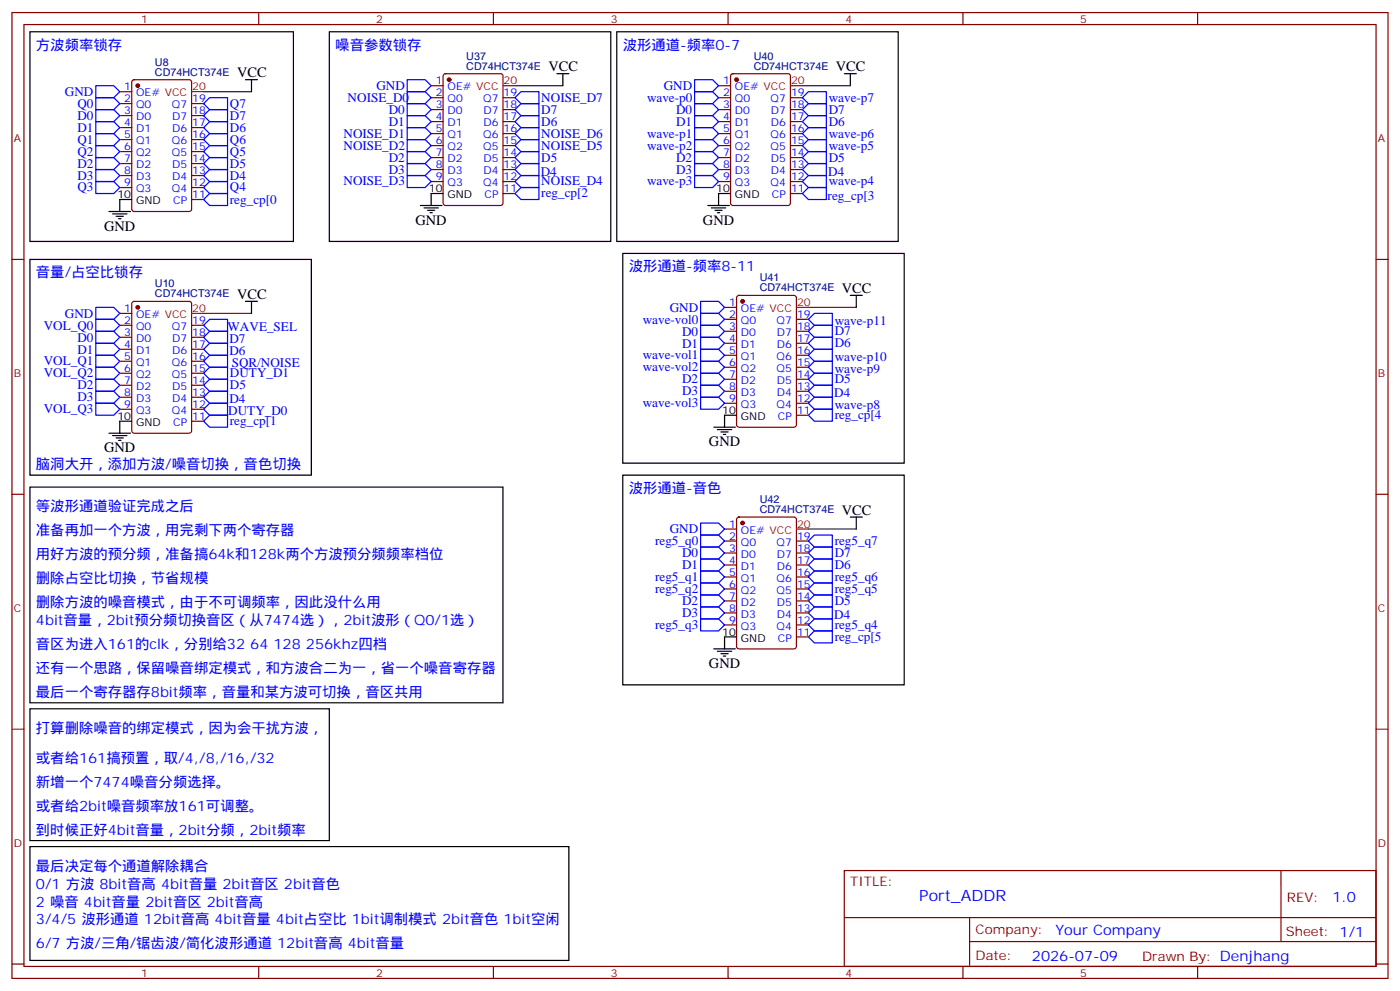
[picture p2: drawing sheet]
<svg xmlns="http://www.w3.org/2000/svg" width="412mm" height="292mm" viewBox="0 0 412 292" stroke-linecap="round" stroke-linejoin="round" font-family="sans-serif">
<g fill="none" stroke="#870000" stroke-width=".35">
<path d="M3.5 3.7h405.4v284.3h-405.4zM7.1 7.2h398.2v277.3h-398.2zM76.2 3.7v3.5M145.3 3.7v3.5M214.5 3.7v3.5M283.6 3.7v3.5M352.8 3.7v3.5M35.3 27h3.5M35.3 30.5h3.5M35.3 34h3.5M35.3 37.6h3.5M39 23.7l.5-.2h16.2l.7 .4v37.7l-.4 .6-16.5 .1-.6-.5-.1-37.6z"/>
<path d="M56.4 30.5h3.6M56.4 34h3.6M56.4 37.6h3.6M127 25.2h3.5M127 28.8h3.5M127 32.3h3.5M127 35.8h3.5M127 39.3h3.5M130.8 21.9l.4-.2h16.3l.6 .4 .1 37.7-.5 .6-16.5 .1-.6-.5-.1-37.6zM148.2 28.8h3.5M148.2 32.3h3.5M148.2 35.8h3.5"/>
<path d="M148.2 39.3h3.5M211.7 25.2h3.5M211.7 28.8h3.5M211.7 32.3h3.5M211.7 35.8h3.5M211.7 39.3h3.5M215.4 21.9l.5-.2h16.2l.7 .4v37.7l-.4 .6-16.5 .1-.7-.5v-37.6zM232.8 28.8h3.6M232.8 32.3h3.6M232.8 35.8h3.6M232.8 39.3h3.6M35.3 41.1h3.5"/>
<path d="M35.3 44.6h3.5M35.3 48.2h3.5M35.3 51.7h3.5M35.3 55.2h3.5M56.4 41.1h3.6M56.4 44.6h3.6M56.4 48.2h3.6M56.4 51.7h3.6M56.4 55.2h3.6M56.4 58.7h3.6M127 42.9h3.5M127 46.4h3.5"/>
<path d="M127 49.9h3.5M127 53.4h3.5M148.2 42.9h3.5M148.2 46.4h3.5M148.2 49.9h3.5M148.2 53.4h3.5M148.2 57h3.5M211.7 42.9h3.5M211.7 46.4h3.5M211.7 49.9h3.5M211.7 53.4h3.5M232.8 42.9h3.6"/>
<path d="M232.8 46.4h3.6M232.8 49.9h3.6M232.8 53.4h3.6M232.8 57h3.6M3.5 76.4h3.6M405.3 76.4h3.6M35.3 92.3h3.5M35.3 95.8h3.5M35.3 99.3h3.5M39 88.9l.5-.2h16.2l.7 .5v37.6l-.4 .7h-16.5l-.6-.4-.1-37.7zM56.4 95.8h3.6M56.4 99.3h3.6"/>
<path d="M213.4 90.5h3.6M213.4 94h3.6M213.4 97.5h3.6M217.2 87.2l.5-.2h16.2l.6 .4 .1 37.7-.5 .6-16.4 .1-.7-.5v-37.6zM234.6 94h3.5M234.6 97.5h3.5M35.3 102.8h3.5M35.3 106.4h3.5M35.3 109.9h3.5M35.3 113.4h3.5M35.3 116.9h3.5M56.4 102.8h3.6"/>
<path d="M56.4 106.4h3.6M56.4 109.9h3.6M56.4 113.4h3.6M56.4 116.9h3.6M213.4 101.1h3.6M213.4 104.6h3.6M213.4 108.1h3.6M213.4 111.7h3.6M213.4 115.2h3.6M213.4 118.7h3.6M234.6 101.1h3.5M234.6 104.6h3.5"/>
<path d="M234.6 108.1h3.5M234.6 111.7h3.5M234.6 115.2h3.5M234.6 118.7h3.5M35.3 120.5h3.5M56.4 120.5h3.6M56.4 124h3.6M234.6 122.2h3.5M3.5 145.5h3.6M213.4 155.8h3.6M213.4 159.3h3.6M217.2 152.4l.5-.2h16.2l.6 .5 .1 37.6-.5 .7h-16.4l-.7-.4v-37.7z"/>
<path d="M234.6 159.3h3.5M405.3 145.5h3.6M213.4 162.8h3.6M213.4 166.3h3.6M213.4 169.9h3.6M213.4 173.4h3.6M213.4 176.9h3.6M234.6 162.8h3.5M234.6 166.3h3.5M234.6 169.9h3.5M234.6 173.4h3.5M234.6 176.9h3.5"/>
<path d="M213.4 180.4h3.6M213.4 184h3.6M234.6 180.4h3.5M234.6 184h3.5M234.6 187.5h3.5M3.5 214.7h3.6M405.3 214.7h3.6M248.7 256.3h156.6v28.2h-156.6zM377.3 256.3v20.9M248.7 270.1h156.5M285.6 277.2h119.6M285.6 270.1v14.2"/>
<path d="M3.5 283.8h3.6M76.2 284.5v3.5M145.3 284.5v3.5M214.5 284.5v3.5M283.6 284.5v3.5M352.8 284.5v3.5M405.3 283.8h3.6"/>
</g>
<g fill="none" stroke="#00f" stroke-width=".35">
<path d="M28.2 39.3h5.3l1.8 1.8-1.8 1.8h-5.3zM28.2 28.8h5.3l1.8 1.7-1.8 1.8h-5.3zM28.2 35.8h5.3l1.8 1.8-1.8 1.7h-5.3zM28.2 32.3h5.3l1.8 1.7-1.8 1.8h-5.3zM28.2 25.2h5.3l1.8 1.8-1.8 1.8h-5.3zM60 34l1.7-1.7h5.3v3.5h-5.3zM61.7 28.8h5.3v3.5h-5.3l-1.7-1.8zM61.7 35.8h5.3v3.5h-5.3l-1.7-1.7zM119.9 34h5.3l1.8 1.8-1.8 1.8h-5.3zM119.9 30.5h5.3l1.8 1.8-1.8 1.7h-5.3zM119.9 23.5h5.3l1.8 1.7-1.8 1.8h-5.3zM119.9 27h5.3l1.8 1.8-1.8 1.7h-5.3z"/>
<path d="M119.9 37.6h5.3l1.8 1.7-1.8 1.8h-5.3zM151.7 28.8l1.8-1.8h5.2v3.5h-5.2zM153.5 34h5.2v3.6h-5.2l-1.8-1.8zM153.5 30.5h5.2v3.5h-5.2l-1.8-1.7zM153.5 37.6h5.2v3.5h-5.2l-1.8-1.8zM204.6 23.5h5.3l1.8 1.7-1.8 1.8h-5.3zM204.6 30.5h5.3l1.8 1.8-1.8 1.7h-5.3zM204.6 34h5.3l1.8 1.8-1.8 1.8h-5.3zM204.6 27h5.3l1.8 1.8-1.8 1.7h-5.3zM204.6 37.6h5.3l1.8 1.7-1.8 1.8h-5.3zM238.1 30.5h5.3v3.5h-5.3l-1.7-1.7zM238.1 34h5.3v3.6h-5.3l-1.7-1.8z"/>
<path d="M238.1 37.6h5.3v3.5h-5.3l-1.7-1.8zM238.1 27h5.3v3.5h-5.3l-1.7-1.7zM28.2 53.4h5.3l1.8 1.8-1.8 1.8h-5.3zM28.2 42.9h5.3l1.8 1.7-1.8 1.8h-5.3zM28.2 49.9h5.3l1.8 1.8-1.8 1.7h-5.3zM28.2 46.4h5.3l1.8 1.8-1.8 1.7h-5.3zM60 58.7l1.7-1.7h5.3v3.5h-5.3zM60 41.1l1.7-1.8h5.3v3.6h-5.3zM60 44.6l1.7-1.7h5.3v3.5h-5.3zM60 48.2l1.7-1.8h5.3v3.5h-5.3zM60 51.7l1.7-1.8h5.3v3.5h-5.3zM61.7 53.4h5.3v3.6h-5.3l-1.7-1.8z"/>
<path d="M119.9 48.2h5.3l1.8 1.7-1.8 1.8h-5.3zM119.9 44.6h5.3l1.8 1.8-1.8 1.8h-5.3zM119.9 41.1h5.3l1.8 1.8-1.8 1.7h-5.3zM119.9 51.7h5.3l1.8 1.7-1.8 1.8h-5.3zM153.5 55.2h5.2v3.5h-5.2l-1.8-1.7zM153.5 48.2h5.2v3.5h-5.2l-1.8-1.8zM153.5 44.6h5.2v3.6h-5.2l-1.8-1.8zM153.5 51.7h5.2v3.5h-5.2l-1.8-1.8zM153.5 41.1h5.2v3.5h-5.2l-1.8-1.7zM204.6 44.6h5.3l1.8 1.8-1.8 1.8h-5.3zM204.6 48.2h5.3l1.8 1.7-1.8 1.8h-5.3zM204.6 41.1h5.3l1.8 1.8-1.8 1.7h-5.3z"/>
<path d="M204.6 51.7h5.3l1.8 1.7-1.8 1.8h-5.3zM238.1 44.6h5.3v3.6h-5.3l-1.7-1.8zM238.1 48.2h5.3v3.5h-5.3l-1.7-1.8zM238.1 55.2h5.3v3.5h-5.3l-1.7-1.7zM238.1 51.7h5.3v3.5h-5.3l-1.7-1.8zM238.1 41.1h5.3v3.5h-5.3l-1.7-1.7zM28.2 94h5.3l1.8 1.8-1.8 1.7h-5.3zM28.2 97.5h5.3l1.8 1.8-1.8 1.8h-5.3zM28.2 90.5h5.3l1.8 1.8-1.8 1.7h-5.3zM60 95.8l1.7-1.8h5.3v3.5h-5.3zM60 99.3l1.7-1.8h5.3v3.6h-5.3zM206.4 99.3h5.3l1.7 1.8-1.7 1.7h-5.3z"/>
<path d="M206.4 95.8h5.3l1.7 1.7-1.7 1.8h-5.3zM206.4 88.7h5.3l1.7 1.8-1.7 1.8h-5.3zM206.4 92.3h5.3l1.7 1.7-1.7 1.8h-5.3zM238.1 94l1.8-1.7h5.3v3.5h-5.3zM239.9 99.3h5.3v3.5h-5.3l-1.8-1.7zM239.9 95.8h5.3v3.5h-5.3l-1.8-1.8zM28.2 118.7h5.3l1.8 1.8-1.8 1.7h-5.3zM28.2 108.1h5.3l1.8 1.8-1.8 1.8h-5.3zM28.2 104.6h5.3l1.8 1.8-1.8 1.7h-5.3zM28.2 115.2h5.3l1.8 1.7-1.8 1.8h-5.3zM28.2 111.7h5.3l1.8 1.7-1.8 1.8h-5.3zM28.2 101.1h5.3l1.8 1.7-1.8 1.8h-5.3z"/>
<path d="M60 102.8l1.7-1.7h5.3v3.5h-5.3zM61.7 104.6h5.3v3.5h-5.3l-1.7-1.7zM61.7 108.1h5.3v3.6h-5.3l-1.7-1.8zM61.7 118.7h5.3v3.5h-5.3l-1.7-1.7zM61.7 111.7h5.3v3.5h-5.3l-1.7-1.8zM61.7 115.2h5.3v3.5h-5.3l-1.7-1.8zM206.4 113.4h5.3l1.7 1.8-1.7 1.7h-5.3zM206.4 109.9h5.3l1.7 1.8-1.7 1.7h-5.3zM206.4 102.8h5.3l1.7 1.8-1.7 1.8h-5.3zM206.4 106.4h5.3l1.7 1.7-1.7 1.8h-5.3zM206.4 116.9h5.3l1.7 1.8-1.7 1.8h-5.3zM238.1 108.1l1.8-1.7h5.3v3.5h-5.3z"/>
<path d="M238.1 118.7l1.8-1.8h5.3v3.6h-5.3zM239.9 113.4h5.3v3.5h-5.3l-1.8-1.7zM239.9 109.9h5.3v3.5h-5.3l-1.8-1.7zM239.9 102.8h5.3v3.6h-5.3l-1.8-1.8zM60 124l1.7-1.8h5.3v3.6h-5.3zM239.9 120.5h5.3v3.5h-5.3l-1.8-1.8zM206.4 154h5.3l1.7 1.8-1.7 1.7h-5.3zM206.4 157.5h5.3l1.7 1.8-1.7 1.7h-5.3zM239.9 157.5h5.3v3.5h-5.3l-1.8-1.7zM206.4 161h5.3l1.7 1.8-1.7 1.8h-5.3zM206.4 164.6h5.3l1.7 1.7-1.7 1.8h-5.3zM206.4 175.2h5.3l1.7 1.7-1.7 1.8h-5.3z"/>
<path d="M206.4 178.7h5.3l1.7 1.7-1.7 1.8h-5.3zM206.4 168.1h5.3l1.7 1.8-1.7 1.7h-5.3zM206.4 171.6h5.3l1.7 1.8-1.7 1.8h-5.3zM239.9 161h5.3v3.6h-5.3l-1.8-1.8zM239.9 164.6h5.3v3.5h-5.3l-1.8-1.8zM239.9 175.2h5.3v3.5h-5.3l-1.8-1.8zM239.9 178.7h5.3v3.5h-5.3l-1.8-1.8zM239.9 171.6h5.3v3.6h-5.3l-1.8-1.8zM239.9 168.1h5.3v3.5h-5.3l-1.8-1.7zM206.4 182.2h5.3l1.7 1.8-1.7 1.7h-5.3zM239.9 185.7h5.3v3.6h-5.3l-1.8-1.8zM239.9 182.2h5.3v3.5h-5.3l-1.8-1.7z"/>
</g>
<g fill="none" stroke="#000" stroke-width=".35">
<path d="M8.8 9.3h77.6v61.8h-77.6zM97 9.3h82.9v61.8h-82.9zM181.7 9.3h82.9v61.8h-82.9zM72.3 23.5h3.5M74.1 23.5v3.5M164 21.7h3.6M165.8 21.7v3.5M248.7 21.7h3.5M250.5 21.7v3.5M38.8 58.7h-3.5v3.6M130.5 57h-3.5v3.5M215.2 57h-3.5v3.5"/>
<path d="M8.8 76.4h82.9v63.5h-82.9zM32.1 62.3h6.4M33.2 63h4.2M34.2 63.7h2.1M34.9 64.4h.7M123.8 60.5h6.4M124.9 61.2h4.2M125.9 61.9h2.2M126.6 62.6h.8M183.4 74.6h82.9v61.7h-82.9zM208.5 60.5h6.3M209.5 61.2h4.3"/>
<path d="M210.6 61.9h2.1M211.3 62.6h.7M72.3 88.7h3.5M74.1 88.7v3.6M250.5 87h3.5M252.2 87v3.5M32.1 127.5h6.4M33.2 128.2h4.2M34.2 128.9h2.1M34.9 129.6h.7M38.8 124h-3.5v3.5M183.4 139.9h82.9v61.7h-82.9z"/>
<path d="M210.3 125.8h6.3M211.3 126.5h4.2M212.4 127.2h2.1M213.1 127.9h.7M217 122.2h-3.6v3.6M8.8 143.4h139.4v63.5h-139.4zM250.5 152.2h3.5M252.2 152.2v3.6M210.3 191h6.3M211.3 191.7h4.2M212.4 192.4h2.1M213.1 193.1h.7"/>
<path d="M217 187.5h-3.6v3.5M8.8 208.7h88.2v38.8h-88.2zM8.8 249.2h158.8v33.6h-158.8z"/>
</g>
<path d="M60 27h14.1M151.7 25.2h14.1M236.4 25.2h14.1M60 92.3h14.1M238.1 90.5h14.1M238.1 155.8h14.1" fill="none" stroke="#008700" stroke-width=".35"/>
<g fill="#870000" stroke="#870000" stroke-width=".35">
<circle cx="132.3" cy="23.5" r=".53"/>
<circle cx="40.6" cy="90.5" r=".53"/>
<circle cx="40.6" cy="25.2" r=".53"/>
<circle cx="217" cy="23.5" r=".53"/>
<circle cx="218.7" cy="88.7" r=".53"/>
<circle cx="218.7" cy="154" r=".53"/>
</g>
<path d="M56.4 27h3.6M148.2 25.2h3.5M232.8 25.2h3.6M56.4 92.3h3.6M234.6 90.5h3.5M234.6 155.8h3.5" fill="none" stroke="#f00" stroke-width=".35"/>
<text font-size="4.6" fill="#00f" x="270.8" y="265.3">Port_ADDR</text>
<g font-size="4.2" fill="#00f">
<text x="10.6" y="14.6">方波频率锁存</text>
<text x="98.8" y="14.6">噪音参数锁存</text>
<text x="183.4" y="14.6">波形通道-频率0-7</text>
<text x="10.6" y="81.7">音量/占空比锁存</text>
<text x="185.2" y="79.9">波形通道-频率8-11</text>
<text x="10.6" y="138.1">脑洞大开，添加方波/噪音切换，音色切换</text>
<text x="185.2" y="145.2">波形通道-音色</text>
<text x="10.6" y="150.5">等波形通道验证完成之后</text>
<text x="10.6" y="157.5">准备再加一个方波，用完剩下两个寄存器</text>
<text x="10.6" y="164.6">用好方波的预分频，准备搞64k和128k两个方波预分频频率档位</text>
<text x="10.6" y="171.6">删除占空比切换，节省规模</text>
<text x="10.6" y="178.7">删除方波的噪音模式，由于不可调频率，因此没什么用</text>
<text x="10.6" y="184">4bit音量，2bit预分频切换音区（从7474选），2bit波形（Q0/1选）</text>
<text x="10.6" y="191">音区为进入161的clk，分别给32 64 128 256khz四档</text>
<text x="10.6" y="198.1">还有一个思路，保留噪音绑定模式，和方波合二为一，省一个噪音寄存器</text>
<text x="10.6" y="205.1">最后一个寄存器存8bit频率，音量和某方波可切换，音区共用</text>
<text x="10.6" y="215.7">打算删除噪音的绑定模式，因为会干扰方波，</text>
<text x="10.6" y="224.5">或者给161搞预置，取/4,/8,/16,/32</text>
<text x="10.6" y="231.6">新增一个7474噪音分频选择。</text>
<text x="10.6" y="238.7">或者给2bit噪音频率放161可调整。</text>
<text x="10.6" y="245.7">到时候正好4bit音量，2bit分频，2bit频率</text>
<text x="10.6" y="256.3">最后决定每个通道解除耦合</text>
<text x="10.6" y="261.6">0/1 方波 8bit音高 4bit音量 2bit音区 2bit音色</text>
<text x="10.6" y="266.9">2 噪音 4bit音量 2bit音区 2bit音高</text>
<text x="392.5" y="265.6">1.0</text>
<text x="10.6" y="272.2">3/4/5 波形通道 12bit音高 4bit音量 4bit占空比 1bit调制模式 2bit音色 1bit空闲</text>
<text x="310.9" y="275.1">Your Company</text>
<text x="10.6" y="279.2">6/7 方波/三角/锯齿波/简化波形通道 12bit音高 4bit音量</text>
<text x="304" y="282.9">2026-07-09</text>
</g>
<g font-size="4.2">
<text x="69.8" y="22.8">VCC</text>
<text x="161.6" y="21">VCC</text>
<text x="246.2" y="21">VCC</text>
<text x="30.7" y="67.9">GND</text>
<text x="122.4" y="66.1">GND</text>
<text x="207.1" y="66.1">GND</text>
<text x="69.8" y="88">VCC</text>
<text x="248" y="86.3">VCC</text>
<text x="208.8" y="131.4">GND</text>
<text x="30.7" y="133.2">GND</text>
<text x="248" y="151.5">VCC</text>
<text x="208.8" y="196.7">GND</text>
</g>
<g font-size="3.9" fill="#00f">
<text x="19.1" y="28.3">GND</text>
<text x="110.9" y="26.5">GND</text>
<text x="159.5" y="29.9">NOISE_D7</text>
<text x="195.5" y="26.5">GND</text>
<text x="244.1" y="29.9">wave-p7</text>
<text x="22.8" y="31.8">Q0</text>
<text x="22.8" y="35.3">D0</text>
<text x="67.7" y="31.7">Q7</text>
<text x="67.7" y="35.2">D7</text>
<text x="102.4" y="30.1">NOISE_D0</text>
<text x="114.5" y="33.5">D0</text>
<text x="159.5" y="33.4">D7</text>
<text x="190.6" y="30">wave-p0</text>
<text x="199.2" y="33.5">D0</text>
<text x="244.1" y="33.4">D7</text>
<text x="22.8" y="38.8">D1</text>
<text x="67.7" y="38.7">D6</text>
<text x="101.2" y="40.5">NOISE_D1</text>
<text x="114.5" y="37.1">D1</text>
<text x="159.5" y="37">D6</text>
<text x="159.5" y="40.5">NOISE_D6</text>
<text x="190.6" y="40.5">wave-p1</text>
<text x="199.2" y="37.1">D1</text>
<text x="244.1" y="37">D6</text>
<text x="244.1" y="40.5">wave-p6</text>
<text x="22.8" y="45.8">Q2</text>
<text x="22.8" y="42.3">Q1</text>
<text x="67.7" y="42.3">Q6</text>
<text x="67.7" y="45.8">Q5</text>
<text x="101.2" y="44">NOISE_D2</text>
<text x="114.5" y="47.6">D2</text>
<text x="159.5" y="47.6">D5</text>
<text x="159.5" y="44">NOISE_D5</text>
<text x="190.6" y="44">wave-p2</text>
<text x="199.2" y="47.6">D2</text>
<text x="244.1" y="47.6">D5</text>
<text x="244.1" y="44">wave-p5</text>
<text x="22.8" y="52.8">D3</text>
<text x="22.8" y="49.3">D2</text>
<text x="67.7" y="49.3">D5</text>
<text x="67.7" y="52.8">D4</text>
<text x="114.5" y="51.1">D3</text>
<text x="159.3" y="51.7">D4</text>
<text x="199.2" y="51.1">D3</text>
<text x="244" y="51.7">D4</text>
<text x="22.8" y="56.4">Q3</text>
<text x="67.7" y="60">reg_cp[0</text>
<text x="67.7" y="56.4">Q4</text>
<text x="101.2" y="54.6">NOISE_D3</text>
<text x="159.5" y="58.1">reg_cp[2</text>
<text x="159.5" y="54.6">NOISE_D4</text>
<text x="190.6" y="54.6">wave-p3</text>
<text x="243.8" y="58.7">reg_cp[3</text>
<text x="244.1" y="54.6">wave-p4</text>
<text x="19.1" y="93.5">GND</text>
<text x="189.3" y="95.3">wave-vol0</text>
<text x="197.3" y="91.8">GND</text>
<text x="245.9" y="95.7">wave-p11</text>
<text x="12.9" y="97">VOL_Q0</text>
<text x="22.8" y="100.6">D0</text>
<text x="67" y="97.5">WAVE_SEL</text>
<text x="67.6" y="101.1">D7</text>
<text x="200.9" y="98.8">D0</text>
<text x="245.9" y="98.7">D7</text>
<text x="12.9" y="107.5">VOL_Q1</text>
<text x="22.8" y="104.1">D1</text>
<text x="67.6" y="104.6">D6</text>
<text x="189.3" y="105.8">wave-vol1</text>
<text x="200.9" y="102.3">D1</text>
<text x="245.9" y="102.2">D6</text>
<text x="245.9" y="106.3">wave-p10</text>
<text x="12.9" y="111.1">VOL_Q2</text>
<text x="67.7" y="111.1">DUTY_D1</text>
<text x="68.2" y="108.1">SQR/NOISE</text>
<text x="189.3" y="109.3">wave-vol2</text>
<text x="200.9" y="112.8">D2</text>
<text x="245.9" y="112.8">D5</text>
<text x="245.9" y="109.8">wave-p9</text>
<text x="22.8" y="118.1">D3</text>
<text x="22.8" y="114.6">D2</text>
<text x="67.6" y="118.7">D4</text>
<text x="67.7" y="114.6">D5</text>
<text x="189.3" y="119.9">wave-vol3</text>
<text x="200.9" y="116.3">D3</text>
<text x="245.7" y="116.9">D4</text>
<text x="12.9" y="121.6">VOL_Q3</text>
<text x="67.2" y="122.2">DUTY_D0</text>
<text x="67.7" y="125.2">reg_cp[1</text>
<text x="245.9" y="123.4">reg_cp[4</text>
<text x="245.9" y="120.4">wave-p8</text>
<text x="193" y="160.5">reg5_q0</text>
<text x="197.3" y="157">GND</text>
<text x="245.9" y="160.4">reg5_q7</text>
<text x="200.9" y="164.1">D0</text>
<text x="200.9" y="167.6">D1</text>
<text x="245.9" y="164">D7</text>
<text x="245.9" y="167.5">D6</text>
<text x="193" y="171">reg5_q1</text>
<text x="245.9" y="171">reg5_q6</text>
<text x="193" y="174.6">reg5_q2</text>
<text x="200.9" y="178.1">D2</text>
<text x="245.9" y="178.1">D5</text>
<text x="245.9" y="174.6">reg5_q5</text>
<text x="193" y="185.1">reg5_q3</text>
<text x="200.9" y="181.6">D3</text>
<text x="245.7" y="182.2">D4</text>
<text x="245.9" y="185.1">reg5_q4</text>
<text x="245.9" y="188.7">reg_cp[5</text>
</g>
<g font-size="3.9" fill="#800">
<text x="250.5" y="260.9">TITLE:</text>
<text x="379.1" y="265.6">REV:</text>
<text x="287.4" y="275.1">Company:</text>
<text x="378.7" y="275.7">Sheet: 1/1</text>
<text x="287.4" y="282.8">Date:</text>
<text x="336.4" y="282.8">Drawn By: Denjhang</text>
</g>
<g font-size="3.2" fill="#800">
<text x="41.6" y="6.7">1</text>
<text x="110.8" y="6.7">2</text>
<text x="179.9" y="6.7">3</text>
<text x="249.1" y="6.7">4</text>
<text x="318.2" y="6.7">5</text>
<text x="4.1" y="41.8">A</text>
<text x="405.9" y="41.8">A</text>
<text x="4.1" y="110.9">B</text>
<text x="405.9" y="110.9">B</text>
<text x="4.1" y="180.1">C</text>
<text x="405.9" y="180.1">C</text>
<text x="4.1" y="249.2">D</text>
<text x="405.9" y="249.2">D</text>
<text x="41.6" y="287.5">1</text>
<text x="110.8" y="287.5">2</text>
<text x="179.9" y="287.5">3</text>
<text x="249.1" y="287.5">4</text>
<text x="318.2" y="287.5">5</text>
</g>
<g font-size="3.2" fill="#000080">
<text x="137.3" y="17.6">U37</text>
<text x="222" y="17.6">U40</text>
<text x="45.6" y="22.3">CD74HCT374E</text>
<text x="45.6" y="19.3">U8</text>
<text x="137.3" y="20.5">CD74HCT374E</text>
<text x="222" y="20.5">CD74HCT374E</text>
<text x="223.8" y="82.8">U41</text>
<text x="45.6" y="87.5">CD74HCT374E</text>
<text x="45.6" y="84.6">U10</text>
<text x="223.8" y="85.8">CD74HCT374E</text>
<text x="223.8" y="148.1">U42</text>
<text x="223.8" y="151">CD74HCT374E</text>
</g>
<g font-size="3.2" fill="#00f">
<text x="36.6" y="26.6">1</text>
<text x="40.1" y="28.4">OE# VCC</text>
<text x="128.3" y="24.9">1</text>
<text x="128.3" y="28.4">2</text>
<text x="131.8" y="26.6">OE# VCC</text>
<text x="148.3" y="28.4">19</text>
<text x="213" y="24.9">1</text>
<text x="213" y="28.4">2</text>
<text x="216.5" y="26.6">OE# VCC</text>
<text x="233" y="28.4">19</text>
<text x="36.6" y="30.2">2</text>
<text x="36.6" y="33.7">3</text>
<text x="40.1" y="31.9">Q0</text>
<text x="40.1" y="35.5">D0</text>
<text x="50.6" y="31.9">Q7</text>
<text x="50.7" y="35.5">D7</text>
<text x="56.6" y="33.7">18</text>
<text x="56.6" y="30.2">19</text>
<text x="128.3" y="31.9">3</text>
<text x="128.3" y="35.5">4</text>
<text x="131.8" y="30.2">Q0</text>
<text x="131.8" y="33.7">D0</text>
<text x="142.3" y="30.2">Q7</text>
<text x="142.4" y="33.7">D7</text>
<text x="148.3" y="35.5">17</text>
<text x="148.3" y="31.9">18</text>
<text x="213" y="31.9">3</text>
<text x="213" y="35.5">4</text>
<text x="216.5" y="30.2">Q0</text>
<text x="216.5" y="33.7">D0</text>
<text x="227" y="30.2">Q7</text>
<text x="227.1" y="33.7">D7</text>
<text x="233" y="35.5">17</text>
<text x="233" y="31.9">18</text>
<text x="36.6" y="37.2">4</text>
<text x="36.6" y="40.7">5</text>
<text x="40.1" y="39">D1</text>
<text x="50.7" y="39">D6</text>
<text x="56.6" y="40.7">16</text>
<text x="56.6" y="37.2">17</text>
<text x="128.3" y="39">5</text>
<text x="131.8" y="37.2">D1</text>
<text x="131.8" y="40.7">Q1</text>
<text x="142.3" y="40.7">Q6</text>
<text x="142.4" y="37.2">D6</text>
<text x="148.3" y="39">16</text>
<text x="213" y="39">5</text>
<text x="216.5" y="37.2">D1</text>
<text x="216.5" y="40.7">Q1</text>
<text x="227" y="40.7">Q6</text>
<text x="227.1" y="37.2">D6</text>
<text x="233" y="39">16</text>
<text x="36.6" y="44.3">6</text>
<text x="36.6" y="47.8">7</text>
<text x="40.1" y="42.5">Q1</text>
<text x="40.1" y="46">Q2</text>
<text x="50.6" y="46">Q5</text>
<text x="50.6" y="42.5">Q6</text>
<text x="56.6" y="47.8">14</text>
<text x="56.6" y="44.3">15</text>
<text x="128.3" y="42.5">6</text>
<text x="128.3" y="46">7</text>
<text x="131.8" y="44.3">Q2</text>
<text x="131.8" y="47.8">D2</text>
<text x="142.3" y="44.3">Q5</text>
<text x="142.4" y="47.8">D5</text>
<text x="148.3" y="46">14</text>
<text x="148.3" y="42.5">15</text>
<text x="213" y="42.5">6</text>
<text x="213" y="46">7</text>
<text x="216.5" y="44.3">Q2</text>
<text x="216.5" y="47.8">D2</text>
<text x="227" y="44.3">Q5</text>
<text x="227.1" y="47.8">D5</text>
<text x="233" y="46">14</text>
<text x="233" y="42.5">15</text>
<text x="36.6" y="51.3">8</text>
<text x="40.1" y="49.6">D2</text>
<text x="40.1" y="53.1">D3</text>
<text x="50.7" y="53.1">D4</text>
<text x="50.7" y="49.6">D5</text>
<text x="56.6" y="51.3">13</text>
<text x="128.3" y="49.6">8</text>
<text x="128.3" y="53.1">9</text>
<text x="131.8" y="51.3">D3</text>
<text x="142.4" y="51.3">D4</text>
<text x="148.3" y="53.1">12</text>
<text x="148.3" y="49.6">13</text>
<text x="213" y="49.6">8</text>
<text x="213" y="53.1">9</text>
<text x="216.5" y="51.3">D3</text>
<text x="227.1" y="51.3">D4</text>
<text x="233" y="53.1">12</text>
<text x="233" y="49.6">13</text>
<text x="36.6" y="54.9">9</text>
<text x="40.1" y="56.6">Q3</text>
<text x="50.6" y="56.6">Q4</text>
<text x="56.6" y="58.4">11</text>
<text x="56.6" y="54.9">12</text>
<text x="131.8" y="54.9">Q3</text>
<text x="142.3" y="54.9">Q4</text>
<text x="142.7" y="58.4">CP</text>
<text x="148.3" y="56.6">11</text>
<text x="216.5" y="54.9">Q3</text>
<text x="227" y="54.9">Q4</text>
<text x="227.4" y="58.4">CP</text>
<text x="233" y="56.6">11</text>
<text x="51" y="60.1">CP</text>
<text x="36.6" y="91.9">1</text>
<text x="36.6" y="95.4">2</text>
<text x="40.1" y="93.7">OE# VCC</text>
<text x="56.6" y="95.4">19</text>
<text x="214.8" y="90.1">1</text>
<text x="214.8" y="93.7">2</text>
<text x="218.3" y="91.9">OE# VCC</text>
<text x="218.3" y="95.4">Q0</text>
<text x="228.8" y="95.4">Q7</text>
<text x="234.8" y="93.7">19</text>
<text x="36.6" y="99">3</text>
<text x="40.1" y="97.2">Q0</text>
<text x="40.1" y="100.7">D0</text>
<text x="50.6" y="97.2">Q7</text>
<text x="50.7" y="100.7">D7</text>
<text x="56.6" y="99">18</text>
<text x="214.8" y="97.2">3</text>
<text x="214.8" y="100.7">4</text>
<text x="218.3" y="99">D0</text>
<text x="228.8" y="99">D7</text>
<text x="234.8" y="100.7">17</text>
<text x="234.8" y="97.2">18</text>
<text x="36.6" y="102.5">4</text>
<text x="36.6" y="106">5</text>
<text x="40.1" y="104.2">D1</text>
<text x="40.1" y="107.8">Q1</text>
<text x="50.6" y="107.8">Q6</text>
<text x="50.7" y="104.2">D6</text>
<text x="56.6" y="106">16</text>
<text x="56.6" y="102.5">17</text>
<text x="214.8" y="104.2">5</text>
<text x="214.8" y="107.8">6</text>
<text x="218.3" y="102.5">D1</text>
<text x="218.3" y="106">Q1</text>
<text x="228.8" y="106">Q6</text>
<text x="228.8" y="102.5">D6</text>
<text x="234.8" y="107.8">15</text>
<text x="234.8" y="104.2">16</text>
<text x="36.6" y="109.5">6</text>
<text x="36.6" y="113.1">7</text>
<text x="40.1" y="111.3">Q2</text>
<text x="50.6" y="111.3">Q5</text>
<text x="56.6" y="113.1">14</text>
<text x="56.6" y="109.5">15</text>
<text x="214.8" y="111.3">7</text>
<text x="218.3" y="109.5">Q2</text>
<text x="218.3" y="113.1">D2</text>
<text x="228.8" y="109.5">Q5</text>
<text x="228.8" y="113.1">D5</text>
<text x="234.8" y="111.3">14</text>
<text x="36.6" y="116.6">8</text>
<text x="40.1" y="114.8">D2</text>
<text x="40.1" y="118.4">D3</text>
<text x="50.7" y="118.4">D4</text>
<text x="50.7" y="114.8">D5</text>
<text x="56.6" y="116.6">13</text>
<text x="214.8" y="114.8">8</text>
<text x="214.8" y="118.4">9</text>
<text x="218.3" y="116.6">D3</text>
<text x="228.8" y="116.6">D4</text>
<text x="234.8" y="118.4">12</text>
<text x="234.8" y="114.8">13</text>
<text x="36.6" y="120.1">9</text>
<text x="40.1" y="121.9">Q3</text>
<text x="50.6" y="121.9">Q4</text>
<text x="51" y="125.4">CP</text>
<text x="56.6" y="123.6">11</text>
<text x="56.6" y="120.1">12</text>
<text x="218.3" y="120.1">Q3</text>
<text x="228.8" y="120.1">Q4</text>
<text x="229.2" y="123.6">CP</text>
<text x="234.8" y="121.9">11</text>
<text x="214.8" y="155.4">1</text>
<text x="214.8" y="158.9">2</text>
<text x="218.3" y="157.2">OE# VCC</text>
<text x="218.3" y="160.7">Q0</text>
<text x="228.8" y="160.7">Q7</text>
<text x="234.8" y="158.9">19</text>
<text x="214.8" y="162.5">3</text>
<text x="214.8" y="166">4</text>
<text x="218.3" y="164.2">D0</text>
<text x="218.3" y="167.7">D1</text>
<text x="228.8" y="167.7">D6</text>
<text x="228.8" y="164.2">D7</text>
<text x="234.8" y="166">17</text>
<text x="234.8" y="162.5">18</text>
<text x="214.8" y="169.5">5</text>
<text x="214.8" y="173">6</text>
<text x="218.3" y="171.3">Q1</text>
<text x="228.8" y="171.3">Q6</text>
<text x="234.8" y="173">15</text>
<text x="234.8" y="169.5">16</text>
<text x="214.8" y="176.6">7</text>
<text x="218.3" y="174.8">Q2</text>
<text x="218.3" y="178.3">D2</text>
<text x="228.8" y="174.8">Q5</text>
<text x="228.8" y="178.3">D5</text>
<text x="234.8" y="176.6">14</text>
<text x="214.8" y="180.1">8</text>
<text x="214.8" y="183.6">9</text>
<text x="218.3" y="181.9">D3</text>
<text x="218.3" y="185.4">Q3</text>
<text x="228.8" y="185.4">Q4</text>
<text x="228.8" y="181.9">D4</text>
<text x="234.8" y="183.6">12</text>
<text x="234.8" y="180.1">13</text>
<text x="229.2" y="188.9">CP</text>
<text x="234.8" y="187.1">11</text>
</g>
<g font-size="3.2" fill="#f00">
<text x="56.6" y="26.6">20</text>
<text x="148.3" y="24.9">20</text>
<text x="233" y="24.9">20</text>
<text x="56.6" y="91.9">20</text>
<text x="234.8" y="90.1">20</text>
<text x="234.8" y="155.4">20</text>
</g>
<g font-size="3.2">
<text x="34.6" y="58.4">10</text>
<text x="126.3" y="56.6">10</text>
<text x="131.8" y="58.4">GND</text>
<text x="211" y="56.6">10</text>
<text x="216.5" y="58.4">GND</text>
<text x="40.1" y="60.1">GND</text>
<text x="34.6" y="123.6">10</text>
<text x="40.1" y="125.4">GND</text>
<text x="212.7" y="121.9">10</text>
<text x="218.3" y="123.6">GND</text>
<text x="212.7" y="187.1">10</text>
<text x="218.3" y="188.9">GND</text>
</g>
</svg>
